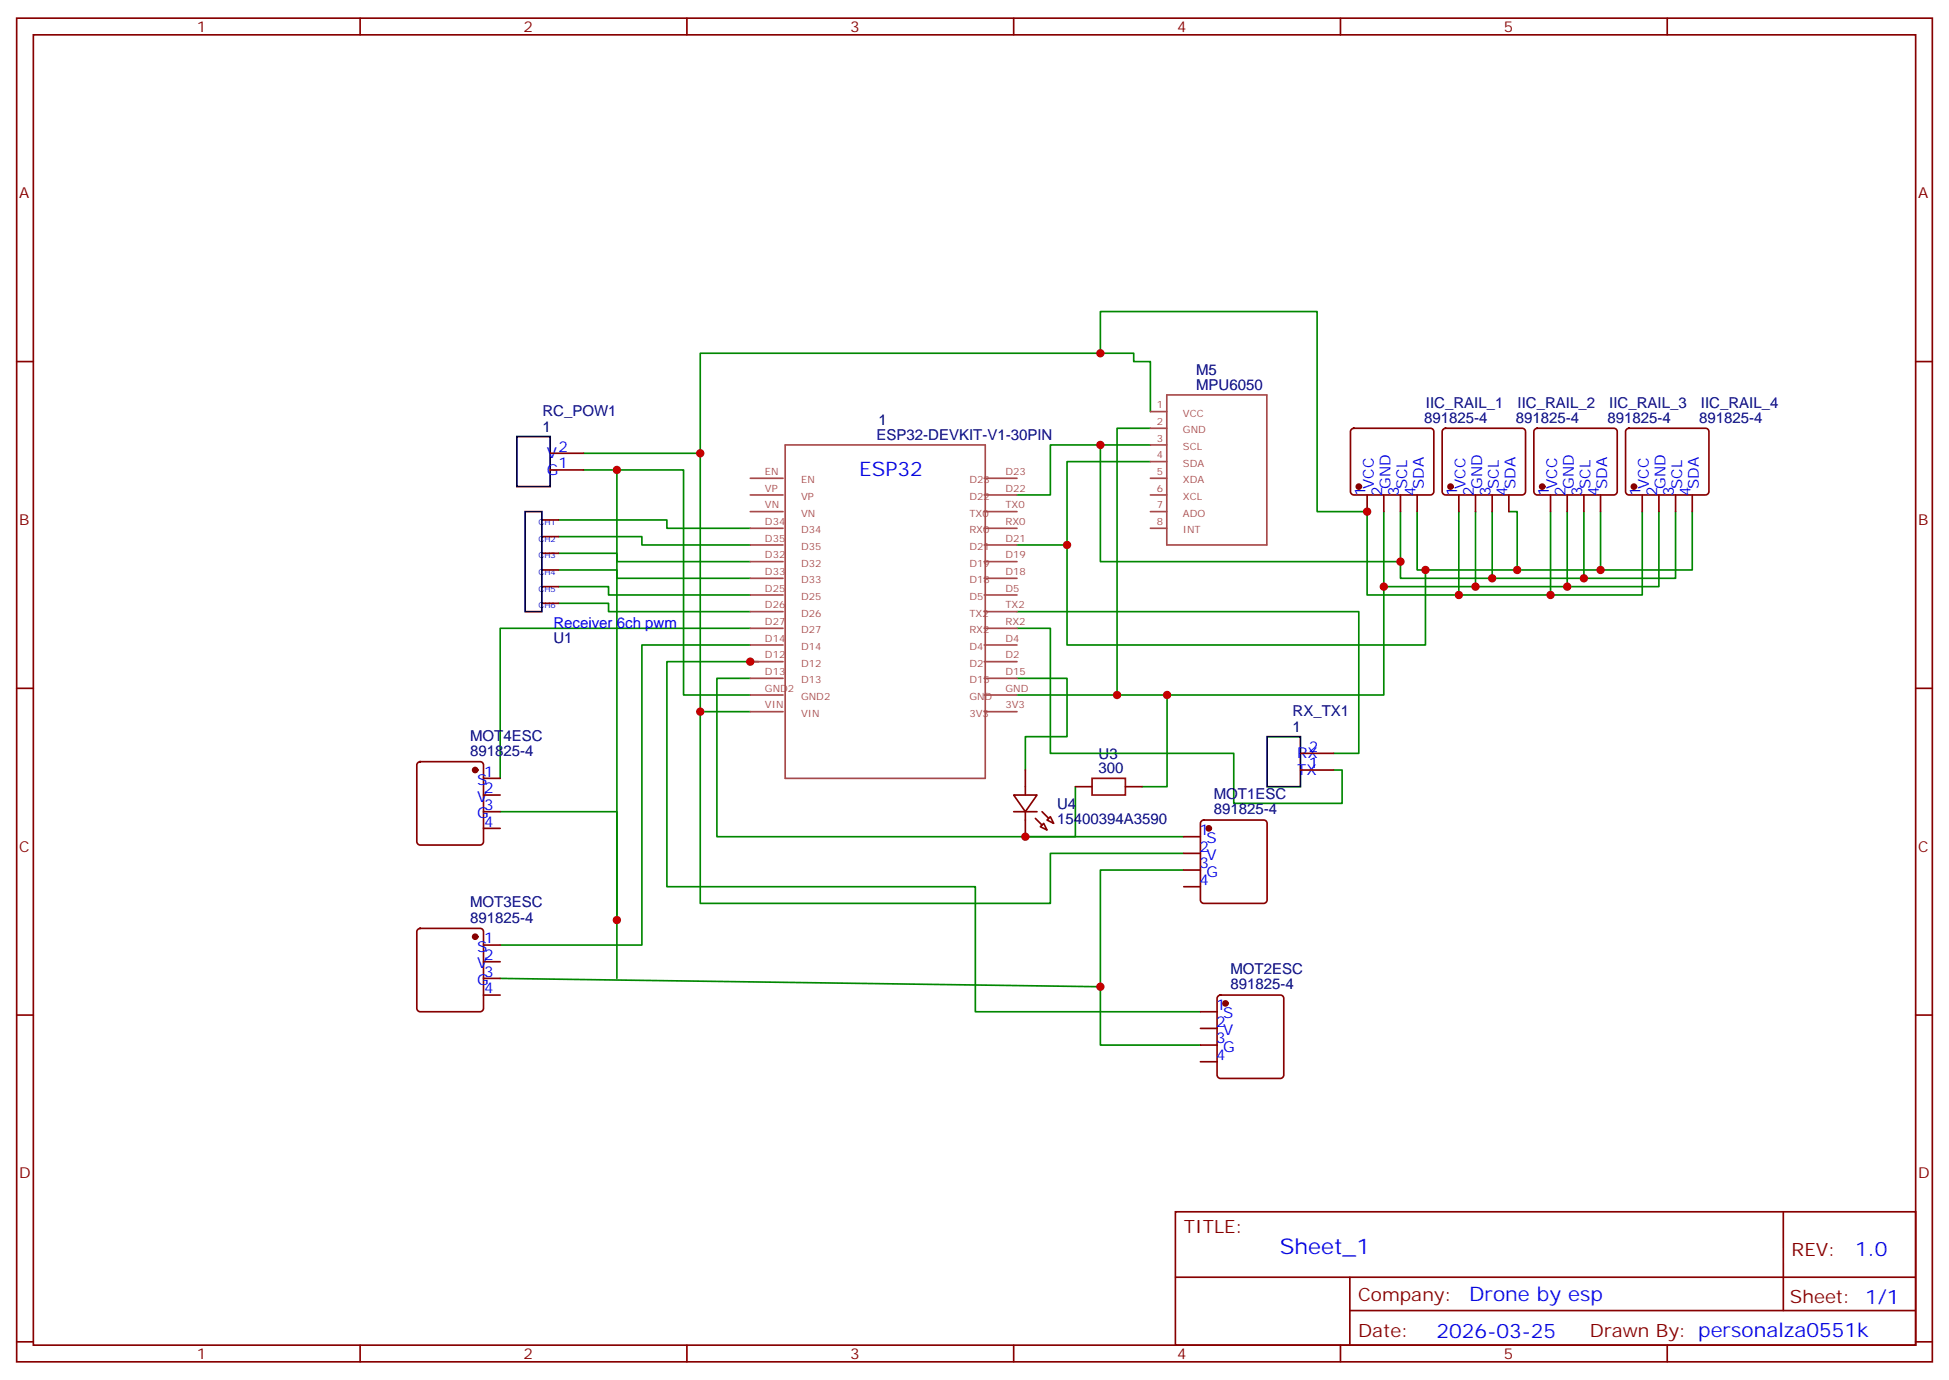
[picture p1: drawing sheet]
<svg xmlns="http://www.w3.org/2000/svg" width="412mm" height="292mm" viewBox="0 0 412 292" stroke-linecap="round" stroke-linejoin="round" font-family="sans-serif">
<g fill="none" stroke="#870000" stroke-width=".35">
<path d="M3.5 3.8h405.4v284.4h-405.4zM7.1 7.4h398.2v277.3h-398.2zM76.2 3.8v3.6M145.3 3.8v3.6M214.5 3.8v3.6M283.6 3.8v3.6M352.8 3.8v3.6M3.5 76.5h3.6M405.3 76.5h3.6M116.4 95.9h7.1M116.4 99.4h7.1M286 90.8l.5-.2h16.2a.71 .71 0 0 1 .7 .7v12.7a.76 .76 0 0 1-.7 .7h-16.2a.76 .76 0 0 1-.7-.7v-12.7z"/>
<path d="M305.4 90.8l.5-.2h16.2a.71 .71 0 0 1 .7 .7v12.7a.76 .76 0 0 1-.7 .7h-16.2a.76 .76 0 0 1-.7-.7v-12.7zM324.8 90.8l.5-.2h16.2a.71 .71 0 0 1 .7 .7v12.7a.76 .76 0 0 1-.7 .7h-16.2a.76 .76 0 0 1-.7-.7v-12.7zM344.2 90.8l.5-.2h16.2a.71 .71 0 0 1 .7 .7v12.7a.76 .76 0 0 1-.7 .7h-16.2a.76 .76 0 0 1-.7-.7v-12.7zM114.7 110h3.5M114.7 113.6h3.5M114.7 117.1h3.5M289.3 104.7v3.6M292.8 104.7v3.6M296.3 104.7v3.6M299.9 104.7v3.6M308.7 104.7v3.6M312.2 104.7v3.6"/>
<path d="M315.7 104.7v3.6M319.3 104.7v3.6M328.1 104.7v3.6M331.6 104.7v3.6M335.1 104.7v3.6M338.7 104.7v3.6M347.5 104.7v3.6M351 104.7v3.6M354.5 104.7v3.6M358.1 104.7v3.6M114.7 120.6h3.5M114.7 124.1h3.5"/>
<path d="M114.7 127.7h3.5M3.5 145.7h3.6M275.2 159.4h7M405.3 145.7h3.6M88.4 161.4l.5-.2h12.7a.71 .71 0 0 1 .7 .7v16.2a.76 .76 0 0 1-.7 .7h-12.7a.76 .76 0 0 1-.7-.7v-16.2zM102.3 171.8h3.5M102.3 164.7h3.5M102.3 168.2h3.5M102.3 175.3h3.5M214.5 168.2h4.9l-2.4 3.6zM214.5 171.8h4.9M217 162.9v5.3"/>
<path d="M217 171.8v5.3M220.1 174.9l.7-.7 .7 1.4zM221.5 173.5l.7-.7 .8 1.4zM227.5 166.5h3.6M238.1 166.5h3.6M250.5 177.1h3.5M254.2 173.7l.5-.2h12.7a.71 .71 0 0 1 .7 .7v16.3a.76 .76 0 0 1-.7 .7h-12.7a.76 .76 0 0 1-.7-.7v-16.3zM275.2 162.9h7M88.4 196.7l.5-.2h12.7a.71 .71 0 0 1 .7 .7v16.2a.76 .76 0 0 1-.7 .7h-12.7a.76 .76 0 0 1-.7-.7v-16.2zM102.3 200h3.5M250.5 180.6h3.5M250.5 184.1h3.5"/>
<path d="M250.5 187.6h3.5M3.5 214.8h3.6M102.3 203.5h3.5M102.3 207h3.5M102.3 210.6h3.5M254 214.1h3.5M254 217.6h3.5M257.8 210.8l.4-.2h12.7a.71 .71 0 0 1 .7 .7v16.2a.76 .76 0 0 1-.7 .7h-12.7a.76 .76 0 0 1-.7-.7v-16.2zM405.3 214.8h3.6M254 221.2h3.5M254 224.7h3.5M248.7 256.4h156.6v28.3h-156.6z"/>
<path d="M377.3 256.5v20.8M248.7 270.3h156.5M285.6 277.3h119.6M285.6 270.3v14.1M3.5 284h3.6M76.2 284.7v3.5M145.3 284.7v3.5M214.5 284.7v3.5M283.6 284.7v3.5M352.8 284.7v3.5M405.3 284h3.6"/>
</g>
<g fill="none" stroke="#008700" stroke-width=".35">
<path d="M232.8 74.8h7.1v1.7h3.5v10.6M123.5 99.4h21.1v47.7h14.1M123.5 95.9h24.7M130.5 99.4v95.3M232.8 94.2v24.7h63.5M243.4 97.7h-17.6v17.6h-10.6M243.4 94.2h-21.2v10.5h-7M243.4 90.6h-7v56.5h-21.2M118.2 117.1h12.3v1.8h28.2M118.2 113.6h17.6v1.7h22.9M118.2 110h22.9v1.8h17.6M225.8 115.3v21.2h75.8v-15.9"/>
<path d="M292.8 108.3v15.8h19.4v-15.8M296.3 108.3v14.1h19.4v-14.1M299.9 108.3v12.3h21.1v-12.3h-1.7M308.7 108.3v17.6h-19.4v-17.6h-10.6v-42.4h-45.9v8.9h-84.6v75.8h10.5M328.1 108.3v17.6h-19.4M331.6 108.3v15.8h-19.4M335.1 108.3v14.1h-19.4M338.7 108.3v12.3h-17.7M347.5 108.3v17.6h-19.4M351 108.3v15.8h-19.4M354.5 108.3v14.1h-19.4M358.1 108.3v12.3h-19.4"/>
<path d="M118.2 127.7h10.6v1.7h29.9M118.2 124.1h10.6v1.8h29.9M118.2 120.6h12.3v1.8h28.2M158.7 133h-52.9v31.7M158.7 136.5h-22.9v63.5h-30M215.2 133h7v26.4h38.9v10.6h22.9v-7.1h-1.8M215.2 129.4h72.3v30h-5.3M292.8 124.1v23h-56.4M148.2 150.6v40.6h74v-10.6h28.3M158.7 143.5h-7v33.6h98.8M160.5 140h-19.4v47.6h65.3v26.5h47.6M215.2 143.5h10.6v12.4h-8.8v7"/>
<path d="M246.9 147.1v19.4h-5.2M105.8 171.8h24.7v35.2M227.5 166.5v10.6h-10.5M250.5 184.1h-17.7v37.1h21.2M105.8 207l127 1.8"/>
</g>
<path d="M231.1 164.7h7v3.5h-7z" fill="none" stroke="#a10000" stroke-width=".35"/>
<g fill="#870000" stroke="#870000" stroke-width=".35">
<path d="M220.5 171.8l1.4 1.4z"/>
<path d="M219.1 173.2l1.4 1.4z"/>
<circle cx="345.7" cy="103" r=".53"/>
<circle cx="326.3" cy="103" r=".53"/>
<circle cx="306.9" cy="103" r=".53"/>
<circle cx="287.5" cy="103" r=".53"/>
<circle cx="100.5" cy="162.9" r=".53"/>
<circle cx="100.5" cy="198.2" r=".53"/>
<circle cx="259.3" cy="212.3" r=".53"/>
<circle cx="255.8" cy="175.3" r=".53"/>
</g>
<path d="M109.4 92.4h7v10.6h-7zM111.1 108.3h3.6v21.1h-3.6zM268.1 155.9h7.1v10.6h-7.1z" fill="none" stroke="#000" stroke-width=".35"/>
<g fill="none" stroke="#a64a4a" stroke-width=".35">
<path d="M166.1 94.2h42.4v70.5h-42.4zM243.4 87.1h3.5M243.4 90.6h3.5M243.4 94.2h3.5M243.4 97.7h3.5M246.9 83.6h21.2v31.7h-21.2zM158.7 101.2h7M158.7 104.7h7M158.7 108.3h7M158.7 111.8h7M158.7 115.3h7M158.7 118.9h7"/>
<path d="M208.3 101.2h6.9M208.3 104.7h6.9M208.3 108.3h6.9M208.3 111.8h6.9M208.3 115.3h6.9M208.3 118.9h6.9M243.4 101.2h3.5M243.4 104.7h3.5M243.4 108.3h3.5M243.4 111.8h3.5M158.7 136.5h7M158.7 133h7"/>
<path d="M158.7 129.4h7M158.7 125.9h7M158.7 122.4h7M208.3 136.5h6.9M208.3 133h6.9M208.3 129.4h6.9M208.3 125.9h6.9M208.3 122.4h6.9M158.7 150.6h7M158.7 147.1h7M158.7 143.5h7M158.7 140h7"/>
<path d="M208.3 150.6h6.9M208.3 147.1h6.9M208.3 143.5h6.9M208.3 140h6.9"/>
</g>
<g fill="#c00">
<circle cx="130.5" cy="194.7" r=".88"/>
<circle cx="130.5" cy="99.4" r=".88"/>
<circle cx="232.8" cy="74.8" r=".88"/>
<circle cx="289.3" cy="108.3" r=".88"/>
<circle cx="296.3" cy="118.9" r=".88"/>
<circle cx="246.9" cy="147.1" r=".88"/>
<circle cx="301.6" cy="120.6" r=".88"/>
<circle cx="225.8" cy="115.3" r=".88"/>
<circle cx="292.8" cy="124.1" r=".88"/>
<circle cx="236.4" cy="147.1" r=".88"/>
<circle cx="321" cy="120.6" r=".88"/>
<circle cx="315.7" cy="122.4" r=".88"/>
<circle cx="312.2" cy="124.1" r=".88"/>
<circle cx="308.7" cy="125.9" r=".88"/>
<circle cx="232.8" cy="208.8" r=".88"/>
<circle cx="148.2" cy="150.6" r=".88"/>
<circle cx="158.8" cy="140" r=".88"/>
<circle cx="148.2" cy="95.9" r=".88"/>
<circle cx="335.1" cy="122.4" r=".88"/>
<circle cx="331.6" cy="124.1" r=".88"/>
<circle cx="328.1" cy="125.9" r=".88"/>
<circle cx="338.7" cy="120.6" r=".88"/>
<circle cx="232.8" cy="94.2" r=".88"/>
<circle cx="217" cy="177.1" r=".88"/>
</g>
<text font-size="4.6" fill="#00f" x="270.8" y="265.5">Sheet_1</text>
<g font-size="4.2" fill="#00f">
<text x="181.8" y="100.8">ESP32</text>
<text x="392.5" y="265.7">1.0</text>
<text x="310.9" y="275.3">Drone by esp</text>
<text x="304" y="283.1">2026-03-25</text>
</g>
<g font-size="3.9" fill="#800">
<text x="250.5" y="261">TITLE:</text>
<text x="379.1" y="265.7">REV:</text>
<text x="287.4" y="275.2">Company:</text>
<text x="378.7" y="275.8">Sheet: 1/1</text>
<text x="287.4" y="282.9">Date:</text>
<text x="336.4" y="283">Drawn By: personalza0551k</text>
</g>
<g font-size="3.2" fill="#800">
<text x="41.6" y="6.8">1</text>
<text x="110.8" y="6.8">2</text>
<text x="179.9" y="6.8">3</text>
<text x="249.1" y="6.8">4</text>
<text x="318.2" y="6.8">5</text>
<text x="4.1" y="41.9">A</text>
<text x="405.9" y="41.9">A</text>
<text x="4.1" y="111.1">B</text>
<text x="405.9" y="111.1">B</text>
<text x="4.1" y="180.2">C</text>
<text x="405.9" y="180.2">C</text>
<text x="4.1" y="249.4">D</text>
<text x="405.9" y="249.4">D</text>
<text x="41.6" y="287.7">1</text>
<text x="110.8" y="287.7">2</text>
<text x="179.9" y="287.7">3</text>
<text x="249.1" y="287.7">4</text>
<text x="318.2" y="287.7">5</text>
</g>
<g font-size="3.2" fill="#000080">
<text x="253.1" y="82.5">MPU6050</text>
<text x="253.1" y="79.4">M5</text>
<text x="114.8" y="88.1">RC_POW1</text>
<text x="185.9" y="89.8">1</text>
<text x="301.3" y="89.6">891825-4</text>
<text x="301.7" y="86.3">IIC_RAIL_1</text>
<text x="320.7" y="89.6">891825-4</text>
<text x="321.1" y="86.3">IIC_RAIL_2</text>
<text x="340.1" y="89.6">891825-4</text>
<text x="340.5" y="86.3">IIC_RAIL_3</text>
<text x="359.5" y="89.6">891825-4</text>
<text x="359.9" y="86.3">IIC_RAIL_4</text>
<text x="114.8" y="91.3">1</text>
<text x="185.5" y="93.1">ESP32-DEVKIT-V1-30PIN</text>
<text x="117.1" y="136">U1</text>
<text x="273.5" y="154.8">1</text>
<text x="273.5" y="151.6">RX_TX1</text>
<text x="99.5" y="160">891825-4</text>
<text x="99.5" y="156.7">MOT4ESC</text>
<text x="232.5" y="160.7">U3</text>
<text x="232.5" y="163.7">300</text>
<text x="223.7" y="171.2">U4</text>
<text x="256.8" y="172.3">891825-4</text>
<text x="256.8" y="169.1">MOT1ESC</text>
<text x="223.7" y="174.3">15400394A3590</text>
<text x="99.5" y="195.2">891825-4</text>
<text x="99.5" y="192">MOT3ESC</text>
<text x="260.4" y="209.4">891825-4</text>
<text x="260.4" y="206.1">MOT2ESC</text>
</g>
<g font-size="3.2" fill="#00f">
<text x="118.2" y="95.6">2</text>
<text x="115.7" y="97">V</text>
<text x="115.7" y="100.5">G</text>
<text x="118.2" y="99.1">1</text>
<text x="288.9" y="104.9" transform="rotate(-90 288.9 104.9)">1</text>
<text x="290.7" y="103.4" transform="rotate(-90 290.7 103.4)">VCC</text>
<text x="292.5" y="104.9" transform="rotate(-90 292.5 104.9)">2</text>
<text x="294.2" y="103.4" transform="rotate(-90 294.2 103.4)">GND</text>
<text x="296" y="104.9" transform="rotate(-90 296 104.9)">3</text>
<text x="297.7" y="103.4" transform="rotate(-90 297.7 103.4)">SCL</text>
<text x="299.5" y="104.9" transform="rotate(-90 299.5 104.9)">4</text>
<text x="301.3" y="103.4" transform="rotate(-90 301.3 103.4)">SDA</text>
<text x="308.3" y="104.9" transform="rotate(-90 308.3 104.9)">1</text>
<text x="310.1" y="103.4" transform="rotate(-90 310.1 103.4)">VCC</text>
<text x="311.9" y="104.9" transform="rotate(-90 311.9 104.9)">2</text>
<text x="313.6" y="103.4" transform="rotate(-90 313.6 103.4)">GND</text>
<text x="315.4" y="104.9" transform="rotate(-90 315.4 104.9)">3</text>
<text x="317.1" y="103.4" transform="rotate(-90 317.1 103.4)">SCL</text>
<text x="318.9" y="104.9" transform="rotate(-90 318.9 104.9)">4</text>
<text x="320.7" y="103.4" transform="rotate(-90 320.7 103.4)">SDA</text>
<text x="327.7" y="104.9" transform="rotate(-90 327.7 104.9)">1</text>
<text x="329.5" y="103.4" transform="rotate(-90 329.5 103.4)">VCC</text>
<text x="331.3" y="104.9" transform="rotate(-90 331.3 104.9)">2</text>
<text x="333" y="103.4" transform="rotate(-90 333 103.4)">GND</text>
<text x="334.8" y="104.9" transform="rotate(-90 334.8 104.9)">3</text>
<text x="336.5" y="103.4" transform="rotate(-90 336.5 103.4)">SCL</text>
<text x="338.3" y="104.9" transform="rotate(-90 338.3 104.9)">4</text>
<text x="340.1" y="103.4" transform="rotate(-90 340.1 103.4)">SDA</text>
<text x="347.1" y="104.9" transform="rotate(-90 347.1 104.9)">1</text>
<text x="348.9" y="103.4" transform="rotate(-90 348.9 103.4)">VCC</text>
<text x="350.7" y="104.9" transform="rotate(-90 350.7 104.9)">2</text>
<text x="352.4" y="103.4" transform="rotate(-90 352.4 103.4)">GND</text>
<text x="354.2" y="104.9" transform="rotate(-90 354.2 104.9)">3</text>
<text x="356" y="103.4" transform="rotate(-90 356 103.4)">SCL</text>
<text x="357.7" y="104.9" transform="rotate(-90 357.7 104.9)">4</text>
<text x="359.5" y="103.4" transform="rotate(-90 359.5 103.4)">SDA</text>
<text x="117.1" y="133">Receiver 6ch pwm</text>
<text x="274.5" y="160.5">RX</text>
<text x="276.9" y="159.1">2</text>
<text x="101" y="166.1">S</text>
<text x="102.5" y="164.4">1</text>
<text x="102.5" y="167.9">2</text>
<text x="274.5" y="164">TX</text>
<text x="276.9" y="162.6">1</text>
<text x="101" y="169.7">V</text>
<text x="101" y="173.2">G</text>
<text x="102.5" y="171.4">3</text>
<text x="102.5" y="174.9">4</text>
<text x="253.8" y="176.7">1</text>
<text x="255.3" y="178.5">S</text>
<text x="253.8" y="180.2">2</text>
<text x="253.8" y="183.8">3</text>
<text x="255.3" y="182">V</text>
<text x="255.3" y="185.5">G</text>
<text x="253.8" y="187.3">4</text>
<text x="101" y="201.4">S</text>
<text x="102.5" y="199.6">1</text>
<text x="102.5" y="203.2">2</text>
<text x="101" y="204.9">V</text>
<text x="101" y="208.5">G</text>
<text x="102.5" y="206.7">3</text>
<text x="102.5" y="210.2">4</text>
<text x="257.4" y="213.7">1</text>
<text x="258.8" y="215.5">S</text>
<text x="257.4" y="217.3">2</text>
<text x="257.4" y="220.8">3</text>
<text x="258.8" y="219">V</text>
<text x="257.4" y="224.3">4</text>
<text x="258.8" y="222.6">G</text>
</g>
<g font-size="2.1" fill="#a54b4b">
<text x="244.8" y="86.4">1</text>
<text x="244.8" y="89.9">2</text>
<text x="250.3" y="88.1">VCC</text>
<text x="244.8" y="93.5">3</text>
<text x="250.3" y="91.7">GND</text>
<text x="250.3" y="95.2">SCL</text>
<text x="161.9" y="100.5">EN</text>
<text x="212.8" y="100.5">D23</text>
<text x="244.8" y="97">4</text>
<text x="244.8" y="100.5">5</text>
<text x="250.3" y="98.7">SDA</text>
<text x="161.9" y="107.6">VN</text>
<text x="161.9" y="104">VP</text>
<text x="169.5" y="105.8">VP</text>
<text x="169.5" y="102.3">EN</text>
<text x="205.1" y="105.8">D22</text>
<text x="205.1" y="102.3">D23</text>
<text x="212.8" y="107.6">TX0</text>
<text x="212.8" y="104">D22</text>
<text x="244.8" y="104">6</text>
<text x="244.8" y="107.6">7</text>
<text x="250.3" y="102.3">XDA</text>
<text x="250.3" y="105.8">XCL</text>
<text x="161.9" y="111.1">D34</text>
<text x="169.5" y="112.8">D34</text>
<text x="169.5" y="109.3">VN</text>
<text x="205.1" y="112.8">RX0</text>
<text x="205.1" y="109.3">TX0</text>
<text x="212.8" y="111.1">RX0</text>
<text x="244.8" y="111.1">8</text>
<text x="250.3" y="109.3">ADO</text>
<text x="250.3" y="112.8">INT</text>
<text x="161.9" y="118.2">D32</text>
<text x="161.9" y="114.6">D35</text>
<text x="169.5" y="119.9">D32</text>
<text x="169.5" y="116.4">D35</text>
<text x="205.1" y="119.9">D19</text>
<text x="205.1" y="116.4">D21</text>
<text x="212.8" y="118.2">D19</text>
<text x="212.8" y="114.6">D21</text>
<text x="161.9" y="125.2">D25</text>
<text x="161.9" y="121.7">D33</text>
<text x="169.5" y="123.4">D33</text>
<text x="205.1" y="123.4">D18</text>
<text x="212.8" y="125.2">D5</text>
<text x="212.8" y="121.7">D18</text>
<text x="161.9" y="128.7">D26</text>
<text x="169.5" y="130.5">D26</text>
<text x="169.5" y="126.9">D25</text>
<text x="205.1" y="130.5">TX2</text>
<text x="205.1" y="126.9">D5</text>
<text x="212.8" y="128.7">TX2</text>
<text x="161.9" y="135.8">D14</text>
<text x="161.9" y="132.3">D27</text>
<text x="169.5" y="137.5">D14</text>
<text x="169.5" y="134">D27</text>
<text x="205.1" y="137.5">D4</text>
<text x="205.1" y="134">RX2</text>
<text x="212.8" y="135.8">D4</text>
<text x="212.8" y="132.3">RX2</text>
<text x="161.9" y="142.9">D13</text>
<text x="161.9" y="139.3">D12</text>
<text x="169.5" y="141.1">D12</text>
<text x="205.1" y="141.1">D2</text>
<text x="212.8" y="142.9">D15</text>
<text x="212.8" y="139.3">D2</text>
<text x="161.9" y="149.9">VIN</text>
<text x="161.9" y="146.4">GND2</text>
<text x="169.5" y="148.1">GND2</text>
<text x="169.5" y="144.6">D13</text>
<text x="205.1" y="148.1">GND</text>
<text x="205.1" y="144.6">D15</text>
<text x="212.8" y="149.9">3V3</text>
<text x="212.8" y="146.4">GND</text>
<text x="169.5" y="151.6">VIN</text>
<text x="205.1" y="151.6">3V3</text>
</g>
<g font-size="1.8" fill="#00f">
<text x="113.9" y="111.1">CH1</text>
<text x="113.9" y="114.6">CH2</text>
<text x="113.9" y="118.1">CH3</text>
<text x="113.9" y="121.7">CH4</text>
<text x="113.9" y="125.2">CH5</text>
<text x="113.9" y="128.7">CH6</text>
</g>
</svg>
